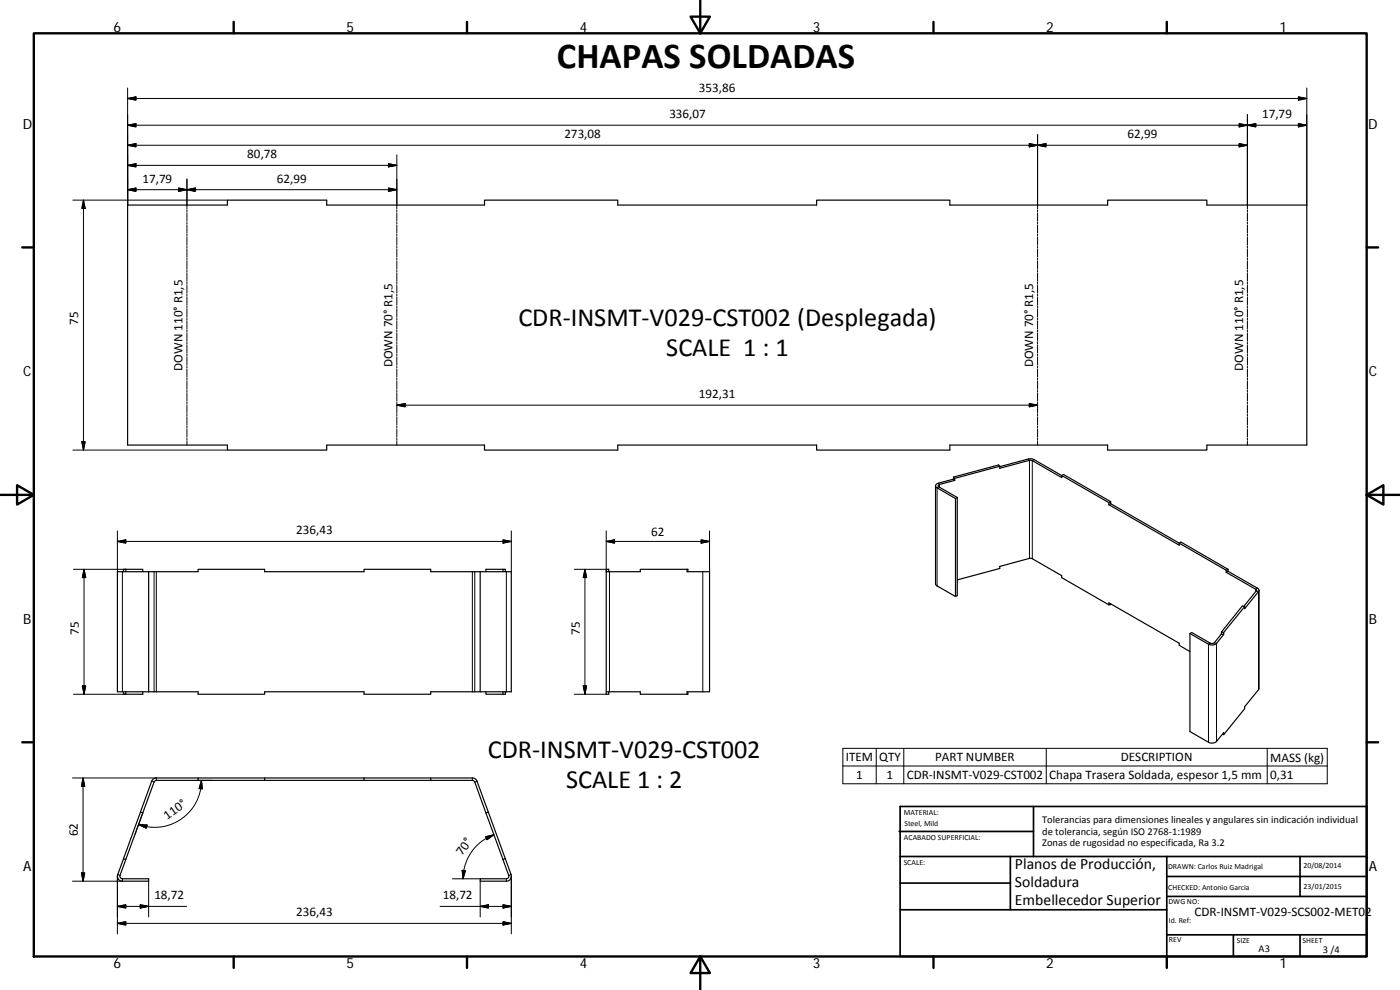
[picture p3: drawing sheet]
<svg xmlns="http://www.w3.org/2000/svg" width="420mm" height="297mm" viewBox="0 0 420 297" stroke-linecap="round" stroke-linejoin="round" font-family="sans-serif">
<g fill="none" stroke="#000" stroke-width=".36">
<path d="M38.3 61.5h30v-1.5h29.8v1.5h47.3v-1.5h40v1.5h59.7v-1.5h40v1.5h47.3v-1.5h29.8v1.5h30v72h-30v1.5h-29.8v-1.5h-47.3v1.5h-40v-1.5h-59.7v1.5h-40v-1.5h-47.3v1.5h-29.8v-1.5h-30zM300 139.9l-13.5 3.6M300 139.9l-.3-.4-13.5 3.6M300 139.9v.6l9-2.4 .8 .1 8.8 5.1v-.6l14.2 8.1M280.8 145.8v29.5l6 3.7M286.2 143.1l.3 .4M286.2 143.1v.6M286.2 143.7l.3 .4M286.2 143.7l-4.6 1.3a.73 .73 0 0 0-.8 .5 .73 .73 0 0 0 .4 .9l5.6 3.2M286.5 143.5v.6M286.5 144.1l-4.6 1.3-.4 .3 .3 .4 5.5 3.2M286.8 149.6v29.4"/>
<path d="M287.3 149.3v29.4l-.5 .3M287.3 149.3l-.5 .3M300 140l8.7-2.3h1l8.9 5M318.6 142.7l.6-.3 14.1 8.1M332.8 151.4l21.1 12.2v-.6l14.1 8.1M332.8 150.8v.6M333.3 150.5l-.5 .3M333.3 150.5v.6M333.3 151.1l-.5 .3M333.3 151.1l20.6 11.9 .5-.4 14.1 8.2M35.2 171.5h24.2v-.7h20v.7h29.9v-.7h20v.7h24.1v36.1h-24.1v.7h-20v-.7h-29.9v.7h-20v-.7h-24.2zM37.8 170.8h5.1v.7"/>
<path d="M37.8 170.8v.7M37.8 170.8h-.7v.7M44.6 171.5v36.1M144.1 171.5v36.1M150.9 171.5v-.7h.7v.7M150.9 170.8h-5.1v.7M181.9 171.5v-.7h.8v.7M206.2 170.8h.2v.7M287.3 174l12.7-3.4v-.7l9-2.4 .7 .1 8.9 5.1v.6l14.2 8.2M368 171.7l9.1 5.3v.2l-3.8 4.7M368 171.1v.6M368.5 171.4l8.9 5.1 .4 .4-.1 .6-4.2 5.1v-.6"/>
<path d="M368.5 170.8l-.5 .3M368.5 170.8v.6M368.5 171.4l-.5 .3M377.9 177.1l-.1 29.6-4.3 5.3v.7l-6.3 7.7v-.6l-2.1 2.7a2.11 2.11 0 0 1-2.4 .2l-5.6-3.2v-29.4M332.8 181.5v-.6l21.1 12.1v.6l3.2 1.9M333.3 181.2l-.5 .3M357.1 190.1l5.6 3.2a2.27 2.27 0 0 0 2.4-.3l2.1-2.6M357.1 190.1l.6-.3 5.5 3.2 .6 .1 .6-.3 2.2-2.6M366.6 189.6l.6 .2M366.6 190.2l.6 .2M366.6 189.6v.6M367.2 189.8v.6"/>
<path d="M373.5 182l-.7-.2-6.2 7.8M373.5 182l-6.3 7.8M37.1 207.6v.7h.7v-.7M42.9 207.6v.7h-5.1M145.8 207.6v.7h5.1M150.9 207.6v.7M151.6 207.6v.7h-.7M181.9 207.6h10.3v.7h14.2v-.7M181.9 207.6v-36.1h10.3v-.7h14v.7h6.7v36.1h-6.7v.7M181.9 207.6v.7h.8v-.7M59.4 233.4h-12.5l-.5 .1-.6 .5-10.5 28.4a1.47 1.47 0 0 0 1.4 2h7.9v-.7h-7.9l-.5-.3-.2-.7 1.8-4.8M59.4 233.4v.7"/>
<path d="M59.4 233.4h20v.7M79.4 233.4h29.9M109.3 233.4v.7M109.3 233.4h20v.7M129.3 233.4h12.5l.7 .2 .6 .5 10.3 28.3a1.52 1.52 0 0 1-1.4 2h-7.9v-.7h7.9l.5-.3 .2-.6-1.8-4.9M366.8 220.3l.4 .1M42.2 243.6l.7 .3M42.9 243.9l-5.1 14-.7-.3M145.8 243.9l-3.3-9.2-.7-.6h-94.9l-.7 .6-3.3 9.2M145.8 243.9l5.1 14M146.5 243.6l-.7 .3M151.6 257.6l-.7 .3"/>
</g>
<g fill="none" stroke="#000" stroke-width=".3">
<path d="M38.3 26.4v35.1M38.3 37.6l2.5-.5v1zM38.3 29.5l2.5-.4v1zM38.3 37.6h353.9M371.9 37.1l2.5 .5-2.5 .5zM374.4 34.4v28.3M374.4 37.6l2.5-.5v1zM389.7 29.1l2.5 .4-2.5 .6zM389.7 37.1l2.5 .5-2.5 .5zM392.2 29.5h-353.9M392.2 26.4v35.1M38.3 56.9l2.5-.5v1z"/>
<path d="M38.3 49.6l2.5-.5v1zM38.3 43.6l2.5-.5v1zM38.3 56.9h80.8M38.3 49.6h80.8M38.3 43.6h336.1M53.6 56.4l2.5 .5-2.5 .5zM56.1 53.7v9M56.1 56.9l2.5-.5v1zM116.6 49.1l2.5 .5-2.5 .5zM116.6 56.4l2.5 .5-2.5 .5zM119.1 46.4v16.3M308.9 43.1l2.5 .5-2.5 .5z"/>
<path d="M311.4 40.4v22.3M311.4 43.6l2.5-.5v1zM371.9 43.1l2.5 .5-2.5 .5zM21.9 60h46.4M25.1 60l.5 2.5h-1zM25.1 60v75M56.1 63v.6M56.1 63.9v2.4M56.1 66.7v.5M56.1 67.5v2.5M56.1 70.3v.5M56.1 71.1v2.4"/>
<path d="M56.1 73.8v.6M56.1 74.7v2.4M56.1 77.4v.6M56.1 78.3v2.5M119.1 63v.6M119.1 63.9v2.4M119.1 66.7v.5M119.1 67.5v2.5M119.1 70.3v.5M119.1 71.1v2.4M119.1 73.8v.6M119.1 74.7v2.4"/>
<path d="M119.1 77.4v.6M119.1 78.3v2.5M311.4 63v.6M311.4 63.9v2.4M311.4 66.7v.5M311.4 67.5v2.5M311.4 70.3v.5M311.4 71.1v2.4M311.4 73.8v.6M311.4 74.7v2.4M311.4 77.4v.6M311.4 78.3v2.5"/>
<path d="M374.4 63v.6M374.4 63.9v2.4M374.4 66.7v.5M374.4 67.5v2.5M374.4 70.3v.5M374.4 71.1v2.4M374.4 73.8v.6M374.4 74.7v2.4M374.4 77.4v.6M374.4 78.3v2.5M56.1 81v.6M56.1 81.9v2.4"/>
<path d="M56.1 84.6v.6M56.1 85.5v2.4M56.1 88.2v.6M56.1 89.2v2.3M56.1 91.8v.7M56.1 92.7v2.4M56.1 95.4v.6M56.1 96.3v2.4M56.1 99v.6M56.1 99.9v2.4M119.1 81v.6M119.1 81.9v2.4"/>
<path d="M119.1 84.6v.6M119.1 85.5v2.4M119.1 88.2v.6M119.1 89.2v2.3M119.1 91.8v.7M119.1 92.7v2.4M119.1 95.4v.6M119.1 96.3v2.4M119.1 99v.6M119.1 99.9v2.4M311.4 81v.6M311.4 81.9v2.4"/>
<path d="M311.4 84.6v.6M311.4 85.5v2.4M311.4 88.2v.6M311.4 89.2v2.3M311.4 91.8v.7M311.4 92.7v2.4M311.4 95.4v.6M311.4 96.3v2.4M311.4 99v.6M311.4 99.9v2.4M374.4 81v.6M374.4 81.9v2.4"/>
<path d="M374.4 84.6v.6M374.4 85.5v2.4M374.4 88.2v.6M374.4 89.2v2.3M374.4 91.8v.7M374.4 92.7v2.4M374.4 95.4v.6M374.4 96.3v2.4M374.4 99v.6M374.4 99.9v2.4M56.1 102.6v.7M56.1 103.5v2.4"/>
<path d="M56.1 106.2v.6M56.1 107.1v2.4M56.1 109.9v.5M56.1 110.7v2.4M56.1 113.4v.6M56.1 114.3v2.4M56.1 117v.6M56.1 117.9v2.4M119.1 102.6v.7M119.1 103.5v2.4M119.1 106.2v.6M119.1 107.1v2.4"/>
<path d="M119.1 109.9v.5M119.1 110.7v2.4M119.1 113.4v.6M119.1 114.3v2.4M119.1 117v.6M119.1 117.9v2.4M311.4 102.6v.7M311.4 103.5v2.4M311.4 106.2v.6M311.4 107.1v2.4M311.4 109.9v.5M311.4 110.7v2.4"/>
<path d="M311.4 113.4v.6M311.4 114.3v2.4M311.4 117v.6M311.4 117.9v2.4M374.4 102.6v.7M374.4 103.5v2.4M374.4 106.2v.6M374.4 107.1v2.4M374.4 109.9v.5M374.4 110.7v2.4M374.4 113.4v.6M374.4 114.3v2.4"/>
<path d="M374.4 117v.6M374.4 117.9v2.4M21.9 135h46.4M24.6 132.5h1l-.5 2.5zM56.1 120.7v.5M56.1 121.5v2.5M56.1 124.2v.6M56.1 125.1v2.4M56.1 127.8v.6M56.1 128.8v2.3M56.1 131.4v.7M56.1 132.3v1.2"/>
<path d="M119.1 121.6l2.5-.5v1zM119.1 124v-2.4l192.3-.1v2.5M119.1 120.7v.5M119.1 124.2v.6M119.1 125.1v2.4M119.1 127.8v.6M119.1 128.8v2.3M119.1 131.4v.7M119.1 132.3v1.2M308.7 137.7l.3 .4v29.4M308.9 121.1l2.5 .5-2.5 .5zM310.3 137.9l-.5 .3v29.4"/>
<path d="M311.4 120.7v.5M311.4 124.2v.6M311.4 125.1v2.4M311.4 127.8v.6M311.4 128.8v2.3M311.4 131.4v.7M311.4 132.3v1.2M374.4 120.7v.5M374.4 121.5v2.5M374.4 124.2v.6M374.4 125.1v2.4M374.4 127.8v.6"/>
<path d="M374.4 128.8v2.3M374.4 131.4v.7M374.4 132.3v1.2M35.2 159.3v12.2M153.4 159.3v12.2M181.9 159.3v12.2M212.9 159.3v12.2M281.6 145l.3 .4v.8M281.8 146.1l-.6 .3v29.4M22 170.8h15.8M25.2 170.8v37.5M25.2 170.8l.5 2.5h-1z"/>
<path d="M35.2 162.5l2.6-.5v1zM35.2 162.5h118.2M36.7 171.5v36.1M46.2 171.5v36.1M46.9 171.5v36.1M141.8 171.5v36.1M142.5 171.5v36.1M151 162l2.4 .5-2.4 .5zM152 171.5v36.1M172.4 170.8h9.5M175.5 170.8v37.5M175.5 170.8l.6 2.5h-1.1z"/>
<path d="M181.9 162.5l2.5-.5v1zM181.9 162.5h31M182.9 171.5v36.1M210.4 162l2.5 .5-2.5 .5zM210.9 171.5v36.1M377 177.3l.7 .2v29.4M377.4 176.5l-.5 .3v.7M363.2 193l-.5 .3v29.4M364.4 192.8l.7 .2v29.5M22 208.3h15.8M24.7 205.8h1l-.5 2.5zM172.4 208.3h9.5"/>
<path d="M175 205.8h1.1l-.6 2.5zM21.7 233.4h25.2v.7M24.9 233.4v31M24.9 233.4l.5 2.5h-1zM45.5 234.4l.7 .3M59.4 234.1h4.2M60.5 234.1a14 14 0 0 1-10.2 13.6 14.4 14.4 0 0 1-8.7-.3M60.5 234.1l.2 2.6-1-.1zM141.8 233.4v.7M143.2 234.4l-.7 .3M253 224.5h145.3v10.7h-145.3zM253 229.8h145.3"/>
<path d="M263 224.5v10.7M271.2 224.5v10.7M314 224.5v10.7M380.3 224.5v10.7M41.6 247.4l2.6 .1-.3 1zM42.9 243.9l-2.4 6.5M145.7 251.1l2.5-.6-2 1.4zM148.2 250.5a13.9 13.9 0 0 0-8.3 8.2l-.7 2.5-.2 2.5M24.4 261.9h1l-.5 2.5zM35.2 262.9v17.3M35.2 277.1l2.6-.6v1.1zM35.2 271.9l2.6-.4v1z"/>
<path d="M35.2 277.1h118.2M35.2 271.9h20.8M35.3 262.4l.7 .3M36.7 263.7v.7h-15M42.1 271.5l2.5 .4-2.5 .6zM44.6 264.4v10.7M132.1 271.9h21.3M135.8 263.7h8.3M138.7 261.1l1 .1-.7 2.5zM144.1 264.4v10.7M144.1 271.9l2.5-.4v1zM151 276.5l2.4 .6-2.4 .5z"/>
<path d="M151 271.5l2.4 .4-2.4 .6zM152 263.7v.7M153.4 262.4l-.7 .3M153.4 262.9v17.3"/>
</g>
<circle cx="333.3" cy="181.2" r=".18" fill="#000"/>
<g fill="none" stroke="#000" stroke-width=".71">
<path d="M10.1 10h400.1v277h-400.1zM70.1 6.6v3.4M140.2 6.6v3.4M207.3 5h5.8l-2.9 5zM210.2 0v10M280.2 6.6v3.4M350.2 6.6v3.4M6.7 74.2h3.4M410.2 74.2h3.4M.2 148.5h9.9M5.1 145.6l5 2.9-5 2.9zM410.2 148.5l5-2.9v5.8z"/>
<path d="M410.2 148.5h9.9M6.7 222.7h3.4M410.2 222.7h3.4M70.1 287v3.4M140.2 287v3.4M210.2 287l2.9 5h-5.8zM210.2 287v10M280.2 287v3.4M350.2 287v3.4"/>
</g>
<g fill="none" stroke="#000" stroke-width=".51">
<path d="M269.8 249.5h40.4M270.1 257h140.1M270.1 242h140.1v45h-140.1zM303.2 257v16M310.2 242v15M350.2 257v30M390.2 257v12M270.1 273h80.1M270.1 265h33.1M350.2 269h60M350.2 263h60M350.2 280.5h60"/>
<path d="M370.2 280.5v6.5M390.2 280.5v6.5"/>
</g>
<g fill="#000" stroke="#000" stroke-width=".3">
<path d="M38.3 37.6l2.5-.5v1zM38.3 29.5l2.5-.4v1zM371.9 37.1l2.5 .5-2.5 .5zM374.4 37.6l2.5-.5v1zM389.7 29.1l2.5 .4-2.5 .6zM389.7 37.1l2.5 .5-2.5 .5zM38.3 56.9l2.5-.5v1zM38.3 49.6l2.5-.5v1zM38.3 43.6l2.5-.5v1zM53.6 56.4l2.5 .5-2.5 .5zM56.1 56.9l2.5-.5v1zM116.6 49.1l2.5 .5-2.5 .5z"/>
<path d="M116.6 56.4l2.5 .5-2.5 .5zM308.9 43.1l2.5 .5-2.5 .5zM311.4 43.6l2.5-.5v1zM371.9 43.1l2.5 .5-2.5 .5zM25.1 60l.5 2.5h-1zM24.6 132.5h1l-.5 2.5zM119.1 121.6l2.5-.5v1zM308.9 121.1l2.5 .5-2.5 .5zM25.2 170.8l.5 2.5h-1zM35.2 162.5l2.6-.5v1zM151 162l2.4 .5-2.4 .5zM175.5 170.8l.6 2.5h-1.1z"/>
<path d="M181.9 162.5l2.5-.5v1zM210.4 162l2.5 .5-2.5 .5zM24.7 205.8h1l-.5 2.5zM175 205.8h1.1l-.6 2.5zM24.9 233.4l.5 2.5h-1zM60.5 234.1l.2 2.6-1-.1zM41.6 247.4l2.6 .1-.3 1zM145.7 251.1l2.5-.6-2 1.4zM24.4 261.9h1l-.5 2.5zM35.2 277.1l2.6-.6v1.1zM35.2 271.9l2.6-.4v1zM42.1 271.5l2.5 .4-2.5 .6z"/>
<path d="M138.7 261.1l1 .1-.7 2.5zM144.1 271.9l2.5-.4v1zM151 276.5l2.4 .6-2.4 .5zM151 271.5l2.4 .4-2.4 .6z"/>
</g>
<text font-size="11" x="167.1" y="20.3">CHAPAS SOLDADAS</text>
<g font-size="7.9">
<text x="155.6" y="97.9">CDR‐INSMT‐V029‐CST002 (Desplegada)</text>
<text x="200" y="106.9">SCALE 1 : 1</text>
<text x="146.4" y="227.4">CDR‐INSMT‐V029‐CST002</text>
<text x="169.9" y="236.3">SCALE 1 : 2</text>
</g>
<g font-size="4.7">
<text x="304.6" y="260.8">Planos de Producción,</text>
<text x="304.6" y="266.2">Soldadura</text>
<text x="304.6" y="271.6">Embellecedor Superior</text>
</g>
<g font-size="4.2">
<text x="34" y="9.6">6</text>
<text x="104" y="9.6">5</text>
<text x="174" y="9.6">4</text>
<text x="244" y="9.6">3</text>
<text x="314" y="9.6">2</text>
<text x="384" y="9.6">1</text>
<text x="6.8" y="38.7">D</text>
<text x="410.6" y="38.7">D</text>
<text x="7" y="112.9">C</text>
<text x="410.8" y="112.9">C</text>
<text x="7" y="187.1">B</text>
<text x="410.8" y="187.1">B</text>
<text x="7" y="261.3">A</text>
<text x="410.8" y="261.3">A</text>
<text x="34" y="290.4">6</text>
<text x="104" y="290.4">5</text>
<text x="174" y="290.4">4</text>
<text x="244" y="290.4">3</text>
<text x="314" y="290.4">2</text>
<text x="384" y="290.4">1</text>
</g>
<g font-size="3.9">
<text x="209.8" y="27.5">353,86</text>
<text x="200.9" y="35.5">336,07</text>
<text x="378.8" y="35.5">17,79</text>
<text x="169.4" y="41.5">273,08</text>
<text x="338.4" y="41.5">62,99</text>
<text x="74.2" y="47.5">80,78</text>
<text x="42.7" y="54.8">17,79</text>
<text x="83.1" y="54.8">62,99</text>
<text x="23.5" y="97.6" transform="rotate(-90 23.5 97.6)">75</text>
<text x="54.8" y="111.2" transform="rotate(-90 54.8 111.2)">DOWN 110° R1,5</text>
<text x="117.8" y="110.2" transform="rotate(-90 117.8 110.2)">DOWN 70° R1,5</text>
<text x="310.1" y="110.2" transform="rotate(-90 310.1 110.2)">DOWN 70° R1,5</text>
<text x="373.1" y="111.2" transform="rotate(-90 373.1 111.2)">DOWN 110° R1,5</text>
<text x="209.8" y="119.5">192,31</text>
<text x="88.9" y="160.4">236,43</text>
<text x="195.4" y="160.9">62</text>
<text x="23.7" y="190.5" transform="rotate(-90 23.7 190.5)">75</text>
<text x="174" y="190.5" transform="rotate(-90 174 190.5)">75</text>
<text x="253.8" y="228.4">ITEM</text>
<text x="256.9" y="233.7">1</text>
<text x="263.9" y="228.4">QTY</text>
<text x="266.1" y="233.7">1</text>
<text x="272.1" y="233.7">CDR‐INSMT‐V029‐CST002</text>
<text x="280.7" y="228.4">PART NUMBER</text>
<text x="314.9" y="233.8">Chapa Trasera Soldada, espesor 1,5 mm</text>
<text x="336.4" y="228.4">DESCRIPTION</text>
<text x="381.2" y="228.5">MASS (kg)</text>
<text x="381.2" y="233.7">0,31</text>
<text x="50.2" y="245.9" transform="rotate(-35 50.2 245.9)">110°</text>
<text x="23.4" y="250.9" transform="rotate(-90 23.4 250.9)">62</text>
<text x="138.7" y="256.9" transform="rotate(-55 138.7 256.9)">70°</text>
<text x="46.3" y="269.9">18,72</text>
<text x="132.9" y="269.9">18,72</text>
<text x="88.9" y="275">236,43</text>
<text x="358.5" y="274.9">CDR‐INSMT‐V029‐SCS002‐MET02</text>
</g>
<g font-size="3.1">
<text x="312.8" y="246.8">Tolerancias para dimensiones lineales y angulares sin indicación individual</text>
<text x="312.8" y="250.4">de tolerancia, según ISO 2768‐1:1989</text>
<text x="312.8" y="254">Zonas de rugosidad no especificada, Ra 3.2</text>
<text x="377.7" y="285.6">A3</text>
<text x="397" y="285.9">3 /4</text>
</g>
<g font-size="2.4">
<text x="271.2" y="244.4">MATERIAL:</text>
<text x="271.3" y="251.9">ACABADO SUPERFICIAL:</text>
<text x="271.4" y="247.9">Steel, Mild</text>
<text x="271.2" y="259.7">SCALE:</text>
<text x="350.6" y="260.8">DRAWN: Carlos Ruiz Madrigal</text>
<text x="391.2" y="260.6">20/08/2014</text>
<text x="350.6" y="267">CHECKED: Antonio Garcia</text>
<text x="391.2" y="266.6">23/01/2015</text>
<text x="350.7" y="271.4">DWG NO:</text>
<text x="350.8" y="276.8">Id. Ref:</text>
<text x="350.8" y="282.8">REV</text>
<text x="371.2" y="282.9">SIZE</text>
<text x="390.9" y="282.9">SHEET</text>
</g>
</svg>
